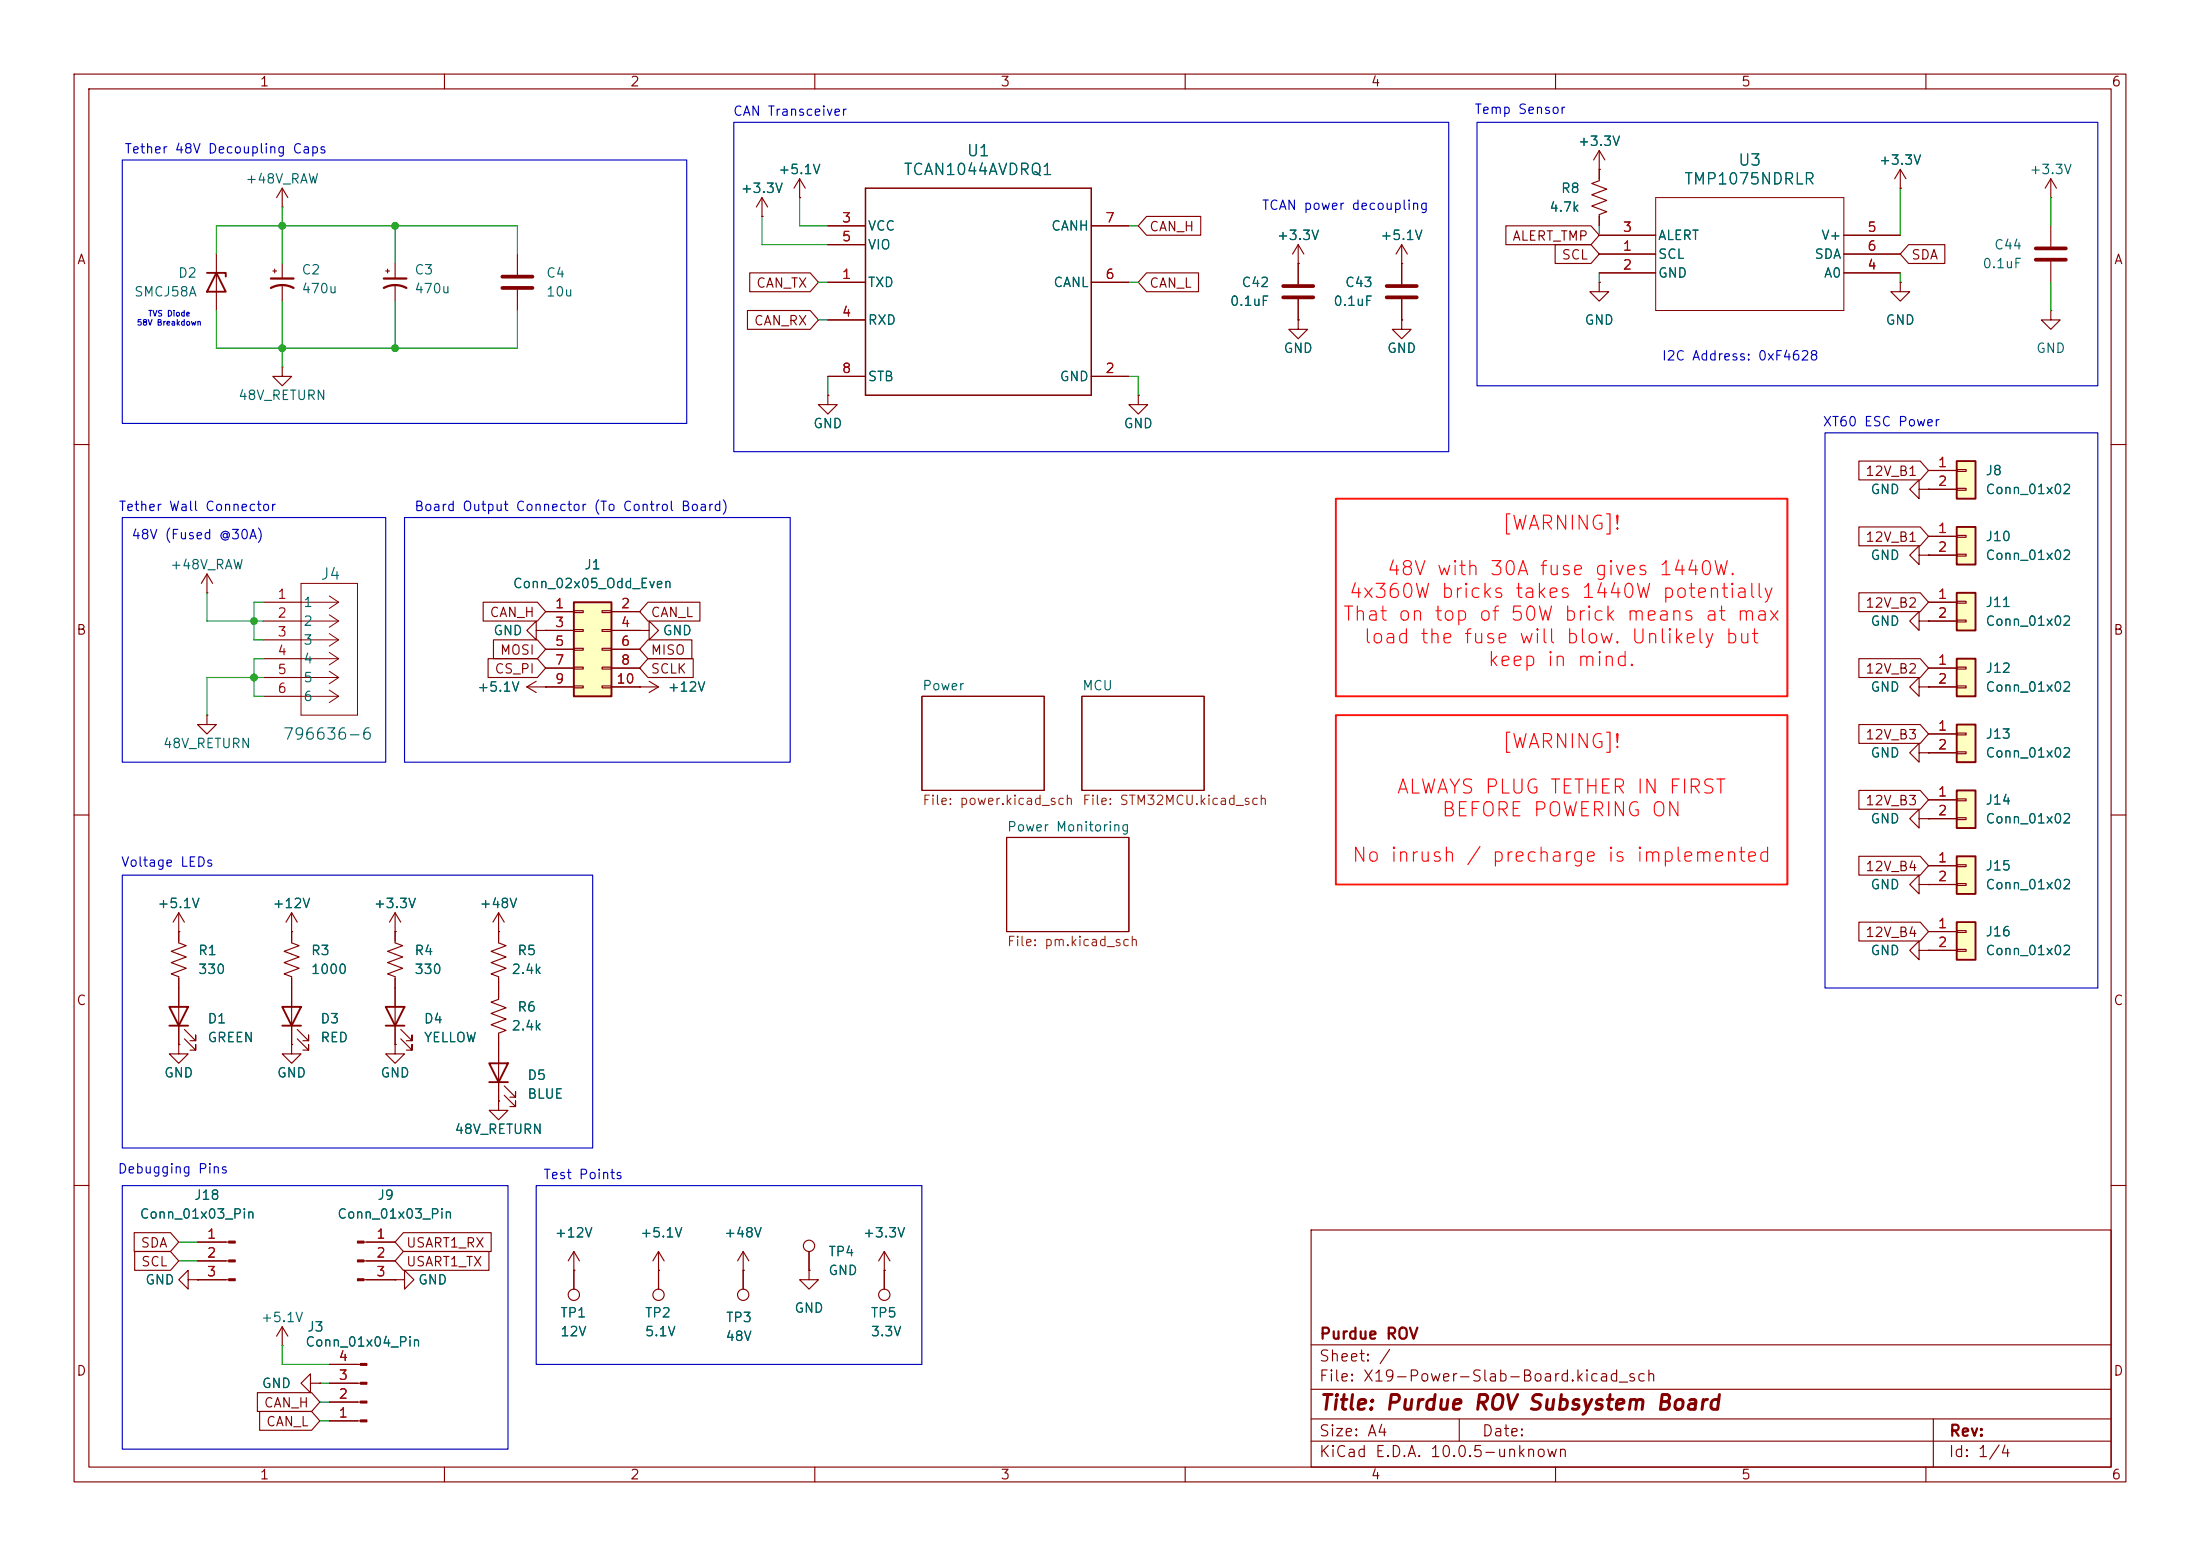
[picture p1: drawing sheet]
<svg xmlns="http://www.w3.org/2000/svg" width="297mm" height="210mm" viewBox="0 0 297 210" stroke-linecap="round" stroke-linejoin="round" font-family="sans-serif">
<g fill="none" stroke="#840000" stroke-width=".15">
<path d="M10 10h277v190h-277zM12 12h273v186h-273zM60 10v2M110 10v2M160 10v2M210 10v2M260 10v2M10 60h2M285 60h2M35.6 81.3h5M35.6 83.8h5M35.6 86.4h5"/>
<path d="M35.6 88.9h5M35.6 91.4h5M35.6 94h5M124.5 94h16.5v12.7h-16.5zM146 94h16.6v12.7h-16.6zM10 110h2M135.9 113h16.5v12.7h-16.5zM285 110h2M10 160h2M177 166h108v32h-108zM285 160h2M60 198v2"/>
<path d="M110 198v2M160 198v2M177 194.5h108M177 191.5h108M177 187.5h108M177 181.5h108M197 191.5v3M210 198v2M260 198v2M261 191.5v6.5"/>
</g>
<g fill="none" stroke="#840000" stroke-width=".14">
<path d="M40.6 78.7h7.7v17.8h-7.7zM40.6 81.3h5.1M40.6 83.8h5.1M40.6 86.4h5.1M40.6 88.9h5.1M40.6 91.4h5.1M40.6 94h5.1M44.4 80.4l1.3 .9M44.4 83l1.3 .8M44.4 85.5l1.3 .9M44.4 88.1l1.3 .8M44.4 90.6l1.3 .8"/>
<path d="M44.4 93.1l1.3 .9M45.7 81.3l-1.3 .8M45.7 83.8l-1.3 .9M45.7 86.4l-1.3 .8M45.7 88.9l-1.3 .8M45.7 91.4l-1.3 .9M45.7 94l-1.3 .8"/>
</g>
<path d="M264.2 71.1h2.5v5.1h-2.5z" fill="#ffffc2"/>
<path d="M264.2 71.1h2.5v5.1h-2.5z" fill="none" stroke="#840000" stroke-width=".25"/>
<path d="M260.3 72.4h3.9M260.3 74.9h3.9M264.2 72.3h1.2v.2h-1.2zM264.2 74.8h1.2v.3h-1.2z" fill="none" stroke="#840000" stroke-width=".15"/>
<path d="M264.2 62.2h2.5v5.1h-2.5z" fill="#ffffc2"/>
<path d="M264.2 62.2h2.5v5.1h-2.5z" fill="none" stroke="#840000" stroke-width=".25"/>
<g fill="none" stroke="#840000" stroke-width=".15">
<path d="M259.1 66v-1.2l-1.3 1.2 1.3 1.3v-1.3h1.2M259.1 74.9v-1.2l-1.3 1.2 1.3 1.3v-1.3h1.2M260.3 66h.1M260.3 74.9h.1M260.3 63.5h3.9M260.3 66h3.9M264.2 63.4h1.2v.2h-1.2zM264.2 65.9h1.2v.3h-1.2zM71.1 92.7l1.3 .8M71.1 92.7h2.6M72.4 91.9l-1.3 .8M73.7 92.7h.1"/>
<path d="M86.4 85.1h1.2v-1.3l1.3 1.3-1.3 1.3v-1.3M86.4 85.1h.1"/>
</g>
<path d="M77.5 81.3h5v12.7h-5z" fill="#ffffc2"/>
<path d="M77.5 81.3h5v12.7h-5z" fill="none" stroke="#840000" stroke-width=".25"/>
<g fill="none" stroke="#840000" stroke-width=".15">
<path d="M215.9 22.9h.1M215.9 38.1v1.3h1.3l-1.3 1.2-1.3-1.2h1.3M215.9 38.1h.1M215.9 20.3l-.8 1.3M215.9 20.3l.8 1.3M215.9 20.3v2.6M27.9 77.5l-.7 1.2M27.9 77.5l.8 1.2M27.9 77.5v2.5M27.9 96.5v1.3h1.3l-1.3 1.3-1.2-1.3h1.2M27.9 96.5h.1M27.9 80h.1"/>
<path d="M72.4 85.1v1.3l-1.3-1.3 1.3-1.3v1.3h1.3M73.7 85.1h.1M73.7 82.6h3.8M73.7 85.1h3.8M73.7 87.6h3.8M73.7 90.2h3.8M73.7 92.7h3.8M77.5 82.4h1.2v.3h-1.2zM77.5 85h1.2v.2h-1.2zM77.5 87.5h1.2v.3h-1.2zM77.5 90h1.2v.3h-1.2zM77.5 92.6h1.2v.2h-1.2z"/>
<path d="M81.3 82.4h1.2v.3h-1.2zM81.3 85h1.2v.2h-1.2zM81.3 87.5h1.2v.3h-1.2zM81.3 90h1.2v.3h-1.2zM81.3 92.6h1.2v.2h-1.2zM82.5 82.6h3.9M82.5 85.1h3.9M82.5 87.6h3.9M82.5 90.2h3.9M82.5 92.7h6.4M86.4 92.7h.1M87.6 91.9l1.3 .8"/>
<path d="M88.9 92.7l-1.3 .8"/>
</g>
<path d="M264.2 80h2.5v5.1h-2.5z" fill="#ffffc2"/>
<path d="M264.2 80h2.5v5.1h-2.5z" fill="none" stroke="#840000" stroke-width=".25"/>
<g fill="none" stroke="#840000" stroke-width=".15">
<path d="M215.9 22.9v1.5l-1 .4 2 .7-2 .8 2 .8-2 .7 2 .8-1 .4v1.5M215.9 34.3h7.6M215.9 36.8h7.6M215.9 31.8h7.6M248.9 34.3h7.6M248.9 36.8h7.6M248.9 31.8h7.6M256.5 25.4h.1M256.5 38.1v1.3h1.3l-1.3 1.2-1.2-1.2h1.2M256.5 38.1h.1M256.5 22.9l-.7 1.2M256.5 22.9l.8 1.2"/>
<path d="M256.5 22.9v2.5M276.9 26.7h.1M276.9 24.1l-.8 1.3M276.9 24.1l.7 1.3M276.9 24.1v2.6M276.9 30.5v2.8M276.9 35.3v2.8M276.9 41.9v1.3h1.2l-1.2 1.3-1.3-1.3h1.3M276.9 41.9h.1M260.3 81.3h3.9M260.3 83.8h3.9M264.2 81.2h1.2v.2h-1.2z"/>
<path d="M264.2 83.7h1.2v.2h-1.2z"/>
</g>
<path d="M223.5 26.7h25.4v15.2h-25.4z" fill="none" stroke="#840000" stroke-width=".14"/>
<path d="M274.8 33.5h4.1M274.8 35.1h4.1" fill="none" stroke="#840000" stroke-width=".51"/>
<path d="M264.2 124.5h2.5v5h-2.5z" fill="#ffffc2"/>
<path d="M264.2 124.5h2.5v5h-2.5z" fill="none" stroke="#840000" stroke-width=".25"/>
<path d="M260.3 125.7h3.9M260.3 128.3h3.9M264.2 125.6h1.2v.3h-1.2zM264.2 128.1h1.2v.3h-1.2z" fill="none" stroke="#840000" stroke-width=".15"/>
<path d="M264.2 106.7h2.5v5.1h-2.5z" fill="#ffffc2"/>
<path d="M27.9 36.8h2.6v.5M29.2 36.8l1.3 2.6h-2.6zM264.2 106.7h2.5v5.1h-2.5zM22.9 135.9h2.5l-1.3 2.5zM22.9 138.4h2.5M38.1 135.9h2.5l-1.2 2.5zM38.1 138.4h2.5M52.1 135.9h2.5l-1.3 2.5zM52.1 138.4h2.5M66 143.5h2.6l-1.3 2.6zM66 146.1h2.6" fill="none" stroke="#840000" stroke-width=".25"/>
<g fill="none" stroke="#840000" stroke-width=".15">
<path d="M29.2 34.3v7.6M36.8 36.6h.5M37.1 36.3v.5M38.1 27.9h.1M38.1 25.4l-.8 1.3M38.1 25.4l.8 1.3M38.1 25.4v2.5M38.1 35.6v2M38.1 38.6v2M52.1 36.6h.5M52.3 36.3v.5M53.3 35.6v2"/>
<path d="M53.3 38.6v2M69.8 34.3v2.8M69.8 39.1v2.8M102.9 29.2h.1M102.9 26.7l-.8 1.2M102.9 26.7l.7 1.2M102.9 26.7v2.5M107.9 26.7h.1M107.9 24.1l-.7 1.3M107.9 24.1l.8 1.3M107.9 24.1v2.6M111.8 38.1h5"/>
<path d="M111.8 30.5h5M111.8 33h5M147.3 38.1h5.1M147.3 30.5h5.1M175.3 35.6h.1M175.3 33l-.8 1.3M175.3 33l.7 1.3M175.3 33v5.4M189.2 35.6h.1M189.2 33v5.4M189.2 33l-.7 1.3M189.2 33l.8 1.3"/>
<path d="M38.1 49.5v1.3h1.3l-1.3 1.3-1.3-1.3h1.3M38.1 49.5h.1M111.8 53.3v1.3h1.2l-1.2 1.3-1.3-1.3h1.3M111.8 53.3h.1M111.8 50.8h5M111.8 43.2h5M147.3 50.8h5.1M153.7 53.3v1.3h1.2l-1.2 1.3-1.3-1.3h1.3M153.7 53.3h.1M175.3 43.2v1.3h1.2l-1.2 1.2-1.3-1.2h1.3M175.3 43.2h.1M175.3 40.4v2.8"/>
<path d="M189.2 43.2v1.3h1.3l-1.3 1.2-1.2-1.2h1.2M189.2 43.2h.1M189.2 40.4v2.8M259.1 110.5v-1.3l-1.3 1.3 1.3 1.3v-1.3h1.2M259.1 101.6v-1.3l-1.3 1.3 1.3 1.3v-1.3h1.2M259.1 119.4v-1.3l-1.3 1.3 1.3 1.3v-1.3h1.2M260.3 110.5h.1M260.3 101.6h.1M260.3 119.4h.1M260.3 108h3.9M260.3 110.5h3.9M264.2 107.8h1.2v.3h-1.2z"/>
<path d="M264.2 110.4h1.2v.2h-1.2zM24.1 123.2v4.1l1 .3-2 .8 2 .8-2 .7 2 .8-2 .7 1 .4v9.2M24.1 125.7h.1M24.1 123.2l-.7 1.3M24.1 123.2l.8 1.3M24.9 138.9l1.5 1.6v-.8v.8h-.7M39.4 125.7h.1M39.4 123.2v4.1l1 .3-2 .8 2 .8-2 .7 2 .8-2 .7 1 .4v9.2M39.4 123.2l-.8 1.3M39.4 123.2l.7 1.3M40.1 138.9l1.6 1.6v-.8v.8h-.8M53.3 125.7h.1"/>
<path d="M53.3 123.2v4.1l1.1 .3-2.1 .8 2.1 .8-2.1 .7 2.1 .8-2.1 .7 1 .4v9.2M53.3 123.2l-.7 1.3M53.3 123.2l.8 1.3M54.1 138.9l1.5 1.6v-.8v.8h-.7M67.3 123.2v4.1l1 .3-2 .8 2 .8-2 .7 2 .8-2 .7 1 .4v3.1l-1 .4 2 .7-2 .8 2 .7-2 .8 2 .8-1 .3v9.2M67.3 125.7h.1M67.3 123.2l-.8 1.3M67.3 123.2l.8 1.3M259.1 128.3v-1.3l-1.3 1.3 1.3 1.2v-1.2h1.2M260.3 128.3h.1M24.1 141v1.2h1.3l-1.3 1.3-1.2-1.3h1.2M24.1 141h.1"/>
<path d="M24.9 140.2l1.5 1.5v-.7v.7h-.7M39.4 141v1.2h1.2l-1.2 1.3-1.3-1.3h1.3M39.4 141h.1M40.1 140.2l1.6 1.5v-.7v.7h-.8M53.3 141v1.2h1.3l-1.3 1.3-1.2-1.3h1.2M53.3 141h.1M54.1 140.2l1.5 1.5v-.7v.7h-.7M67.3 148.6v1.3h1.3l-1.3 1.2-1.3-1.2h1.3M67.3 148.6h.1M68.1 147.8l1.5 1.6v-.8v.8h-.8M68.1 146.6l1.5 1.5v-.8v.8h-.8M25.4 172.7v-1.2l-1.3 1.2 1.3 1.3v-1.3h1.3"/>
<path d="M26.7 172.7h.1M26.7 167.6h4.2M26.7 170.2h4.2M26.7 172.7h4.2M38.1 179.1v2.5M38.1 179.1l-.8 1.2M38.1 179.1l.8 1.2M53.3 172.7h1.3v-1.2l1.3 1.2-1.3 1.3v-1.3M53.3 172.7h.1M88.9 171.5v2.5M100.3 171.5h.1M100.3 168.9l-.7 1.3"/>
<path d="M100.3 168.9l.8 1.3M100.3 168.9v2.6M38.1 181.6h.1M41.9 186.7v-1.3l-1.3 1.3 1.3 1.3v-1.3h1.3M43.2 186.7h.1"/>
<circle cx="88.9" cy="174.8" r=".76"/>
</g>
<path d="M67.8 37.3h4.1M67.8 38.9h4.1M173.2 38.6h4.1M187.2 38.6h4.1M173.2 40.1h4.1M187.2 40.1h4.1" fill="none" stroke="#840000" stroke-width=".51"/>
<path d="M116.8 25.4h30.5v27.9h-30.5z" fill="none" stroke="#840000" stroke-width=".2"/>
<g fill="#840000" stroke="#840000" stroke-width=".15">
<path d="M30.9 167.5h.8v.3h-.8z"/>
<path d="M30.9 170.1h.8v.2h-.8z"/>
<path d="M30.9 172.6h.8v.2h-.8z"/>
</g>
<path d="M36.6 38.9a3.2 3.2 0 0 1 3 0M36.6 37.6h3M51.8 38.9a3.2 3.2 0 0 1 3.1 0M51.8 37.6h3.1" fill="none" stroke="#840000" stroke-width=".3"/>
<path d="M264.2 115.6h2.5v5.1h-2.5z" fill="#ffffc2"/>
<path d="M264.2 115.6h2.5v5.1h-2.5z" fill="none" stroke="#840000" stroke-width=".25"/>
<path d="M259.1 83.8v-1.2l-1.3 1.2 1.3 1.3v-1.3h1.2M260.3 83.8h.1M260.3 116.8h3.9M260.3 119.4h3.9M264.2 116.7h1.2v.3h-1.2zM264.2 119.3h1.2v.2h-1.2zM88.9 171.5h.1M88.9 168.9l-.8 1.3M88.9 168.9l.8 1.3M88.9 168.9v2.6" fill="none" stroke="#840000" stroke-width=".15"/>
<path d="M264.2 88.9h2.5v5.1h-2.5z" fill="#ffffc2"/>
<path d="M264.2 88.9h2.5v5.1h-2.5z" fill="none" stroke="#840000" stroke-width=".25"/>
<path d="M260.3 90.2h3.9M260.3 92.7h3.9M264.2 90h1.2v.3h-1.2zM264.2 92.6h1.2v.2h-1.2zM77.5 171.5h.1M77.5 168.9l-.8 1.3M77.5 168.9l.7 1.3M77.5 168.9v2.6" fill="none" stroke="#840000" stroke-width=".15"/>
<path d="M264.2 97.8h2.5v5.1h-2.5z" fill="#ffffc2"/>
<path d="M264.2 97.8h2.5v5.1h-2.5z" fill="none" stroke="#840000" stroke-width=".25"/>
<g fill="none" stroke="#840000" stroke-width=".15">
<path d="M101.2 36.8h8.2l1.1 1.3-1.1 1.3h-8.2zM102.9 29.2h.1M107.9 26.7h.1M111.8 38.1h5M111.8 30.5h5M111.8 33h5M147.3 38.1h5.1M147.3 30.5h5.1M154.8 29.2h7.3v2.6h-7.3l-1.1-1.3zM154.8 36.8h7v2.6h-7l-1.1-1.3zM175.3 35.6h.1M175.3 35.6v2.8"/>
<path d="M189.2 35.6h.1M189.2 35.6v2.8M203.3 30.5h11.5l1.1 1.3-1.1 1.2h-11.5zM209.9 33h4.9l1.1 1.3-1.1 1.3h-4.9zM215.9 22.9h.1M215.9 38.1h.1M215.9 22.9v1.2M215.9 29.2v1.3M215.9 34.3h7.6M215.9 36.8h7.6M215.9 31.8h7.6M248.9 34.3h7.6"/>
<path d="M248.9 36.8h7.6M248.9 31.8h7.6M256.5 25.4h.1M256.5 38.1h.1M257.7 33h4.9v2.6h-4.9l-1.2-1.3zM100.9 41.9h8.5l1.1 1.3-1.1 1.3h-8.5zM111.8 53.3h.1M111.8 50.8h5M111.8 43.2h5M147.3 50.8h5.1M153.7 53.3h.1M175.3 43.2h.1"/>
<path d="M175.3 40.4v2.8M189.2 43.2h.1M189.2 40.4v2.8M250.9 62.2h8.3l1.1 1.3-1.1 1.3h-8.3zM250.9 71.1h8.3l1.1 1.3-1.1 1.3h-8.3zM260.3 66h.1M260.3 74.9h.1M260.3 72.4h3.9M260.3 74.9h3.9M260.3 63.5h3.9M260.3 66h3.9M65.2 81.3h7.3l1.2 1.3-1.2 1.2h-7.3z"/>
<path d="M65.9 88.9h6.6l1.2 1.3-1.2 1.2h-6.6zM66.6 86.4h5.9l1.2 1.2-1.2 1.3h-5.9zM73.7 85.1h.1M73.7 92.7h.1M73.7 90.2h3.8M73.7 92.7h3.8M73.7 82.6h3.8M73.7 85.1h3.8M73.7 87.6h3.8M82.5 90.2h3.9M82.5 92.7h3.9M82.5 82.6h3.9"/>
<path d="M82.5 85.1h3.9M82.5 87.6h3.9M86.4 92.7h.1M86.4 85.1h.1M87.5 86.4h5.9v2.5h-5.9l-1.1-1.3zM87.5 81.3h7v2.5h-7l-1.1-1.2zM87.5 88.9h6.1v2.5h-6.1l-1.1-1.2zM250.9 88.9h8.3l1.1 1.3-1.1 1.2h-8.3zM250.9 80h8.3l1.1 1.3-1.1 1.3h-8.3zM250.9 97.8h8.3l1.1 1.3-1.1 1.2h-8.3zM259.1 92.7v-1.3l-1.3 1.3 1.3 1.3v-1.3h1.2M260.3 92.7h.1"/>
<path d="M260.3 83.8h.1M260.3 99.1h3.9M260.3 90.2h3.9M260.3 92.7h3.9M260.3 81.3h3.9M260.3 83.8h3.9M264.2 98.9h1.2v.3h-1.2zM250.9 106.7h8.3l1.1 1.3-1.1 1.2h-8.3zM250.9 115.6h8.3l1.1 1.2-1.1 1.3h-8.3zM260.3 110.5h.1M260.3 119.4h.1M260.3 101.6h.1"/>
<path d="M260.3 101.6h3.9M260.3 116.8h3.9M260.3 119.4h3.9M260.3 108h3.9M260.3 110.5h3.9M264.2 101.5h1.2v.2h-1.2zM24.1 125.7h.1M24.1 125.7v1.3M24.1 132.1v3.8M24.1 138.4v2.6M39.4 125.7h.1M39.4 125.7v1.3"/>
<path d="M39.4 132.1v3.8M39.4 138.4v2.6M53.3 125.7h.1M53.3 125.7v1.3M53.3 132.1v3.8M53.3 138.4v2.6M67.3 125.7h.1M67.3 125.7v1.3M67.3 132.1v2.5M67.3 139.7v3.8M250.9 124.5h8.3l1.1 1.2-1.1 1.3h-8.3zM260.3 128.3h.1"/>
<path d="M260.3 125.7h3.9M260.3 128.3h3.9M24.1 141h.1M39.4 141h.1M53.3 141h.1M67.3 148.6h.1M67.3 146.1v2.5M18.1 166.4h4.9l1.1 1.2-1.1 1.3h-4.9zM18.2 168.9h4.8l1.1 1.3-1.1 1.3h-4.8zM26.7 172.7h.1M26.7 167.6h3.8M26.7 170.2h3.8"/>
<path d="M26.7 172.7h3.8M49.1 167.6h4.2M49.1 170.2h4.2M49.1 172.7h4.2M53.3 172.7h.1M54.5 166.4h11.8v2.5h-11.8l-1.2-1.3zM54.5 168.9h11.5v2.6h-11.5l-1.2-1.3zM77.5 171.5h.1M77.5 171.5v2.5M88.9 171.5h.1M88.9 171.5v2.5M100.3 171.5h.1"/>
<path d="M100.3 171.5v2.5M109.2 171.5v1.2h1.3l-1.3 1.3-1.3-1.3h1.3M109.2 171.5h.1M109.2 168.9v2.6M119.4 171.5h.1M119.4 168.9v5.1M119.4 168.9l-.8 1.3M119.4 168.9l.7 1.3M34.7 188h7.4l1.1 1.2-1.1 1.3h-7.4zM35 190.5h7.1l1.1 1.3-1.1 1.2h-7.1zM43.2 186.7h.1M44.4 191.8h4.3"/>
<path d="M44.4 189.2h4.3M44.4 186.7h4.3M44.4 184.2h4.3"/>
<circle cx="77.5" cy="174.8" r=".76"/>
<circle cx="100.3" cy="174.8" r=".76"/>
<circle cx="109.2" cy="168.1" r=".76"/>
<circle cx="119.4" cy="174.8" r=".76"/>
</g>
<g fill="#840000" stroke="#840000" stroke-width=".15">
<path d="M48.3 167.5h.8v.3h-.8z"/>
<path d="M48.3 170.1h.8v.2h-.8z"/>
<path d="M48.3 172.6h.8v.2h-.8z"/>
<path d="M48.7 191.6h.8v.3h-.8z"/>
<path d="M48.7 189.1h.8v.3h-.8z"/>
<path d="M48.7 186.6h.8v.2h-.8z"/>
<path d="M48.7 184h.8v.3h-.8z"/>
</g>
<g fill="none" stroke="#009600" stroke-width=".15">
<path d="M29.2 34.3v-3.8h40.6v3.8M38.1 27.9v7.7M53.3 30.5v5.1M102.9 29.2v3.8h8.9M107.9 26.7v3.8h3.9M110.5 38.1h1.3M152.4 30.5h1.3M152.4 38.1h1.3M215.9 30.5v1.3M215.9 36.8v1.3M256.5 25.4v6.4M256.5 36.8v1.3"/>
<path d="M276.9 26.7v3.8M276.9 38.1v3.8M29.2 41.9v5.1h40.6v-5.1M38.1 40.6v8.9M53.3 40.6v6.4M110.5 43.2h1.3M111.8 50.8v2.5M152.4 50.8h1.3v2.5M27.9 80v3.8h7.7M35.6 91.4h-7.7v5.1M35.6 88.9h-1.3v5.1h1.3M35.6 81.3h-1.3v5.1h1.3"/>
<path d="M24.1 170.2h2.6M24.1 167.6h2.6M38.1 181.6v2.6h6.3M43.2 191.8h1.2M43.2 186.7h1.2M43.2 189.2h1.2"/>
</g>
<path d="M180.3 67.3h61v26.7h-61zM180.3 96.5h61v22.9h-61z" fill="none" stroke="#ff1300" stroke-width=".25"/>
<path d="M99.1 16.5h96.5v44.5h-96.5zM199.4 16.5h83.8v35.6h-83.8zM16.5 21.6h76.2v35.6h-76.2zM246.4 58.4h36.8v75h-36.8zM16.5 69.9h35.6v33h-35.6zM54.6 69.9h52.1v33h-52.1zM16.5 118.1h63.5v36.8h-63.5zM16.5 160h52.1v35.6h-52.1zM72.4 160h52.1v24.2h-52.1z" fill="none" stroke="#0000c2" stroke-width=".15"/>
<g fill="#009600" stroke="#009600" stroke-width=".14">
<circle cx="38.1" cy="30.5" r=".46"/>
<circle cx="38.1" cy="47" r=".46"/>
<circle cx="53.3" cy="30.5" r=".46"/>
<circle cx="34.3" cy="83.8" r=".46"/>
<circle cx="34.3" cy="91.4" r=".46"/>
<circle cx="53.3" cy="47" r=".46"/>
</g>
<text font-size="2" fill="#840000" x="178" y="190.8">Title: Purdue ROV Subsystem Board</text>
<g font-size="1.9" fill="#ff020b">
<text x="202.6" y="72">[WARNING]!</text>
<text x="182" y="81.2">4x360W bricks takes 1440W potentially</text>
<text x="187.1" y="78.1">48V with 30A fuse gives 1440W.</text>
<text x="181.1" y="84.3">That on top of 50W brick means at max</text>
<text x="184" y="87.3">load the fuse will blow. Unlikely but</text>
<text x="200.7" y="90.4">keep in mind.</text>
<text x="202.6" y="101.5">[WARNING]!</text>
<text x="188.4" y="107.6">ALWAYS PLUG TETHER IN FIRST</text>
<text x="194.5" y="110.7">BEFORE POWERING ON</text>
<text x="182.4" y="116.8">No inrush / precharge is implemented</text>
</g>
<g font-size="1.5" fill="#006464">
<text x="130.4" y="21.5">U1</text>
<text x="234.5" y="22.7">U3</text>
<text x="121.9" y="24">TCAN1044AVDRQ1</text>
<text x="227.3" y="25.3">TMP1075NDRLR</text>
<text x="43.2" y="78.6">J4</text>
<text x="38.1" y="100.2">796636-6</text>
</g>
<g font-size="1.5" fill="#840000">
<text x="178" y="184.1">Sheet: /</text>
<text x="178" y="181.1">Purdue ROV</text>
<text x="178" y="186.8">File: X19-Power-Slab-Board.kicad_sch</text>
<text x="178" y="197">KiCad E.D.A. 10.0.5-unknown</text>
<text x="178" y="194.2">Size: A4</text>
<text x="200" y="194.2">Date:</text>
<text x="263" y="197">Id: 1/4</text>
<text x="263" y="194.2">Rev:</text>
</g>
<g font-size="1.3" fill="#840000">
<text x="35" y="12">1</text>
<text x="85" y="12">2</text>
<text x="135" y="12">3</text>
<text x="185" y="12">4</text>
<text x="235" y="12">5</text>
<text x="285" y="12">6</text>
<text x="10.3" y="36">A</text>
<text x="155.1" y="31.5">CAN_H</text>
<text x="204.1" y="32.8">ALERT_TMP</text>
<text x="210.7" y="35.3">SCL</text>
<text x="257.9" y="35.3">SDA</text>
<text x="285.3" y="36">A</text>
<text x="102" y="39.2">CAN_TX</text>
<text x="155.1" y="39.2">CAN_L</text>
<text x="101.7" y="44.2">CAN_RX</text>
<text x="251.7" y="64.6">12V_B1</text>
<text x="251.7" y="73.4">12V_B1</text>
<text x="66" y="83.6">CAN_H</text>
<text x="87.8" y="83.6">CAN_L</text>
<text x="251.7" y="82.3">12V_B2</text>
<text x="10.2" y="86">B</text>
<text x="67.4" y="88.7">MOSI</text>
<text x="87.8" y="88.7">MISO</text>
<text x="285.2" y="86">B</text>
<text x="66.7" y="91.2">CS_PI</text>
<text x="87.8" y="91.2">SCLK</text>
<text x="251.7" y="91.2">12V_B2</text>
<text x="251.7" y="100.1">12V_B3</text>
<text x="251.7" y="109">12V_B3</text>
<text x="251.7" y="117.9">12V_B4</text>
<text x="251.7" y="126.8">12V_B4</text>
<text x="10.2" y="136">C</text>
<text x="285.2" y="136">C</text>
<text x="18.9" y="168.7">SDA</text>
<text x="19" y="171.2">SCL</text>
<text x="54.7" y="168.7">USART1_RX</text>
<text x="54.7" y="171.2">USART1_TX</text>
<text x="10.2" y="186">D</text>
<text x="285.2" y="186">D</text>
<text x="35.5" y="190.3">CAN_H</text>
<text x="35.8" y="192.8">CAN_L</text>
<text x="35" y="200">1</text>
<text x="85" y="200">2</text>
<text x="135" y="200">3</text>
<text x="185" y="200">4</text>
<text x="235" y="200">5</text>
<text x="285" y="200">6</text>
</g>
<g font-size="1.3" fill="#0000c2">
<text x="98.9" y="16">CAN Transceiver</text>
<text x="199" y="15.7">Temp Sensor</text>
<text x="16.7" y="21">Tether 48V Decoupling Caps</text>
<text x="170.3" y="28.7">TCAN power decoupling</text>
<text x="224.3" y="49">I2C Address: 0xF4628</text>
<text x="246" y="57.9">XT60 ESC Power</text>
<text x="15.9" y="69.3">Tether Wall Connector</text>
<text x="55.9" y="69.3">Board Output Connector (To Control Board)</text>
<text x="17.7" y="73.1">48V (Fused @30A)</text>
<text x="16.3" y="117.3">Voltage LEDs</text>
<text x="15.8" y="158.7">Debugging Pins</text>
<text x="73.3" y="159.5">Test Points</text>
</g>
<g font-size="1.3" fill="#006464">
<text x="105" y="23.8">+5.1V</text>
<text x="212.9" y="20">+3.3V</text>
<text x="253.6" y="22.6">+3.3V</text>
<text x="273.9" y="23.8">+3.3V</text>
<text x="33" y="25.1">+48V_RAW</text>
<text x="99.9" y="26.4">+3.3V</text>
<text x="209.1" y="28.9">4.7k</text>
<text x="210.6" y="26.4">R8</text>
<text x="117.1" y="31.4">VCC</text>
<text x="117.1" y="34">VIO</text>
<text x="141.8" y="31.4">CANH</text>
<text x="172.3" y="32.7">+3.3V</text>
<text x="186.3" y="32.7">+5.1V</text>
<text x="223.7" y="35.3">SCL</text>
<text x="223.7" y="32.7">ALERT</text>
<text x="244.9" y="35.3">SDA</text>
<text x="245.8" y="32.7">V+</text>
<text x="269.1" y="34">C44</text>
<text x="18" y="40.3">SMCJ58A</text>
<text x="24" y="37.8">D2</text>
<text x="40.6" y="37.4">C2</text>
<text x="40.6" y="39.9">470u</text>
<text x="55.9" y="37.4">C3</text>
<text x="55.9" y="39.9">470u</text>
<text x="73.6" y="37.8">C4</text>
<text x="73.6" y="40.3">10u</text>
<text x="117.1" y="39.1">TXD</text>
<text x="142.1" y="39.1">CANL</text>
<text x="166" y="41.6">0.1uF</text>
<text x="167.5" y="39.1">C42</text>
<text x="179.9" y="41.6">0.1uF</text>
<text x="181.5" y="39.1">C43</text>
<text x="223.7" y="37.8">GND</text>
<text x="246.1" y="37.8">A0</text>
<text x="267.6" y="36.5">0.1uF</text>
<text x="117.1" y="44.1">RXD</text>
<text x="173.2" y="48">GND</text>
<text x="187.2" y="48">GND</text>
<text x="213.8" y="44.1">GND</text>
<text x="254.5" y="44.1">GND</text>
<text x="274.8" y="48">GND</text>
<text x="117.1" y="51.8">STB</text>
<text x="143" y="51.8">GND</text>
<text x="32.1" y="54.3">48V_RETURN</text>
<text x="109.7" y="58.1">GND</text>
<text x="151.6" y="58.1">GND</text>
<text x="268" y="64.5">J8</text>
<text x="252.4" y="67">GND</text>
<text x="268" y="67">Conn_01x02</text>
<text x="22.9" y="77.2">+48V_RAW</text>
<text x="78.8" y="77.2">J1</text>
<text x="252.4" y="75.9">GND</text>
<text x="268" y="73.4">J10</text>
<text x="268" y="75.9">Conn_01x02</text>
<text x="40.9" y="82.2">1</text>
<text x="69.1" y="79.7">Conn_02x05_Odd_Even</text>
<text x="268" y="82.2">J11</text>
<text x="40.9" y="84.8">2</text>
<text x="40.9" y="87.3">3</text>
<text x="40.9" y="89.9">4</text>
<text x="66.5" y="86.1">GND</text>
<text x="89.4" y="86.1">GND</text>
<text x="252.4" y="84.8">GND</text>
<text x="268" y="84.8">Conn_01x02</text>
<text x="40.9" y="92.4">5</text>
<text x="40.9" y="94.9">6</text>
<text x="64.3" y="93.7">+5.1V</text>
<text x="90" y="93.7">+12V</text>
<text x="124.4" y="93.5">Power</text>
<text x="146" y="93.5">MCU</text>
<text x="252.4" y="93.7">GND</text>
<text x="268" y="91.1">J12</text>
<text x="268" y="93.7">Conn_01x02</text>
<text x="21.9" y="101.3">48V_RETURN</text>
<text x="268" y="100">J13</text>
<text x="252.4" y="102.6">GND</text>
<text x="268" y="102.6">Conn_01x02</text>
<text x="135.9" y="112.5">Power Monitoring</text>
<text x="252.4" y="111.5">GND</text>
<text x="268" y="108.9">J14</text>
<text x="268" y="111.5">Conn_01x02</text>
<text x="268" y="117.8">J15</text>
<text x="21.2" y="122.9">+5.1V</text>
<text x="36.7" y="122.9">+12V</text>
<text x="50.4" y="122.9">+3.3V</text>
<text x="64.6" y="122.9">+48V</text>
<text x="252.4" y="120.3">GND</text>
<text x="268" y="120.3">Conn_01x02</text>
<text x="26.7" y="129.2">R1</text>
<text x="26.7" y="131.8">330</text>
<text x="41.9" y="129.2">R3</text>
<text x="41.9" y="131.8">1000</text>
<text x="55.9" y="129.2">R4</text>
<text x="55.9" y="131.8">330</text>
<text x="69" y="131.8">2.4k</text>
<text x="69.8" y="129.2">R5</text>
<text x="252.4" y="129.2">GND</text>
<text x="268" y="126.7">J16</text>
<text x="268" y="129.2">Conn_01x02</text>
<text x="69.8" y="136.9">R6</text>
<text x="27.9" y="138.4">D1</text>
<text x="27.9" y="141">GREEN</text>
<text x="43.2" y="138.4">D3</text>
<text x="43.2" y="141">RED</text>
<text x="57.1" y="138.4">D4</text>
<text x="57.1" y="141">YELLOW</text>
<text x="69" y="139.4">2.4k</text>
<text x="22.1" y="145.7">GND</text>
<text x="37.3" y="145.7">GND</text>
<text x="51.3" y="145.7">GND</text>
<text x="71.1" y="146.1">D5</text>
<text x="71.1" y="148.6">BLUE</text>
<text x="61.3" y="153.4">48V_RETURN</text>
<text x="18.8" y="164.8">Conn_01x03_Pin</text>
<text x="26.1" y="162.3">J18</text>
<text x="45.4" y="164.8">Conn_01x03_Pin</text>
<text x="50.9" y="162.3">J9</text>
<text x="74.8" y="167.3">+12V</text>
<text x="86.3" y="167.3">+5.1V</text>
<text x="97.7" y="167.3">+48V</text>
<text x="116.4" y="167.3">+3.3V</text>
<text x="19.5" y="173.7">GND</text>
<text x="56.4" y="173.7">GND</text>
<text x="111.7" y="169.9">TP4</text>
<text x="111.7" y="172.4">GND</text>
<text x="35.1" y="178.8">+5.1V</text>
<text x="75.5" y="178.1">TP1</text>
<text x="87" y="178.1">TP2</text>
<text x="97.9" y="178.8">TP3</text>
<text x="107.2" y="177.5">GND</text>
<text x="117.5" y="178.1">TP5</text>
<text x="41.1" y="182.1">Conn_01x04_Pin</text>
<text x="41.4" y="180">J3</text>
<text x="75.5" y="180.7">12V</text>
<text x="87" y="180.7">5.1V</text>
<text x="97.9" y="181.3">48V</text>
<text x="117.5" y="180.7">3.3V</text>
<text x="35.3" y="187.7">GND</text>
</g>
<g font-size="1.3" fill="#a90000">
<text x="113.6" y="30.3">3</text>
<text x="113.6" y="32.9">5</text>
<text x="149.1" y="30.3">7</text>
<text x="219" y="34.2">1</text>
<text x="219" y="31.6">3</text>
<text x="252" y="31.6">5</text>
<text x="252" y="34.2">6</text>
<text x="113.6" y="38">1</text>
<text x="149.1" y="38">6</text>
<text x="219" y="36.7">2</text>
<text x="252" y="36.7">4</text>
<text x="113.6" y="43">4</text>
<text x="113.6" y="50.7">8</text>
<text x="149.1" y="50.7">2</text>
<text x="261.5" y="63.4">1</text>
<text x="261.5" y="65.9">2</text>
<text x="261.5" y="72.3">1</text>
<text x="261.5" y="74.8">2</text>
<text x="37.4" y="81.1">1</text>
<text x="37.4" y="83.7">2</text>
<text x="74.8" y="82.4">1</text>
<text x="83.7" y="82.4">2</text>
<text x="261.5" y="81.1">1</text>
<text x="261.5" y="83.7">2</text>
<text x="37.4" y="86.2">3</text>
<text x="37.4" y="88.8">4</text>
<text x="74.8" y="85">3</text>
<text x="74.8" y="87.5">5</text>
<text x="83.7" y="85">4</text>
<text x="83.7" y="87.5">6</text>
<text x="37.4" y="91.3">5</text>
<text x="37.4" y="93.8">6</text>
<text x="74.8" y="90">7</text>
<text x="74.8" y="92.6">9</text>
<text x="83.1" y="92.6">10</text>
<text x="83.7" y="90">8</text>
<text x="261.5" y="90">1</text>
<text x="261.5" y="92.6">2</text>
<text x="261.5" y="98.9">1</text>
<text x="261.5" y="101.5">2</text>
<text x="261.5" y="107.8">1</text>
<text x="261.5" y="110.4">2</text>
<text x="261.5" y="116.7">1</text>
<text x="261.5" y="119.2">2</text>
<text x="261.5" y="125.6">1</text>
<text x="261.5" y="128.1">2</text>
<text x="27.8" y="167.5">1</text>
<text x="50.7" y="167.5">1</text>
<text x="27.8" y="170">2</text>
<text x="27.8" y="172.6">3</text>
<text x="50.7" y="170">2</text>
<text x="50.7" y="172.6">3</text>
<text x="45.6" y="184">4</text>
<text x="45.6" y="191.6">1</text>
<text x="45.6" y="189.1">2</text>
<text x="45.6" y="186.6">3</text>
</g>
<g font-size="1.3" fill="#725600">
<text x="124.4" y="109">File: power.kicad_sch</text>
<text x="146" y="109">File: STM32MCU.kicad_sch</text>
<text x="135.9" y="128">File: pm.kicad_sch</text>
</g>
<g font-size=".8" fill="#0000c2">
<text x="18.4" y="44.1">58V Breakdown</text>
<text x="19.9" y="42.9">TVS Diode</text>
</g>
</svg>
